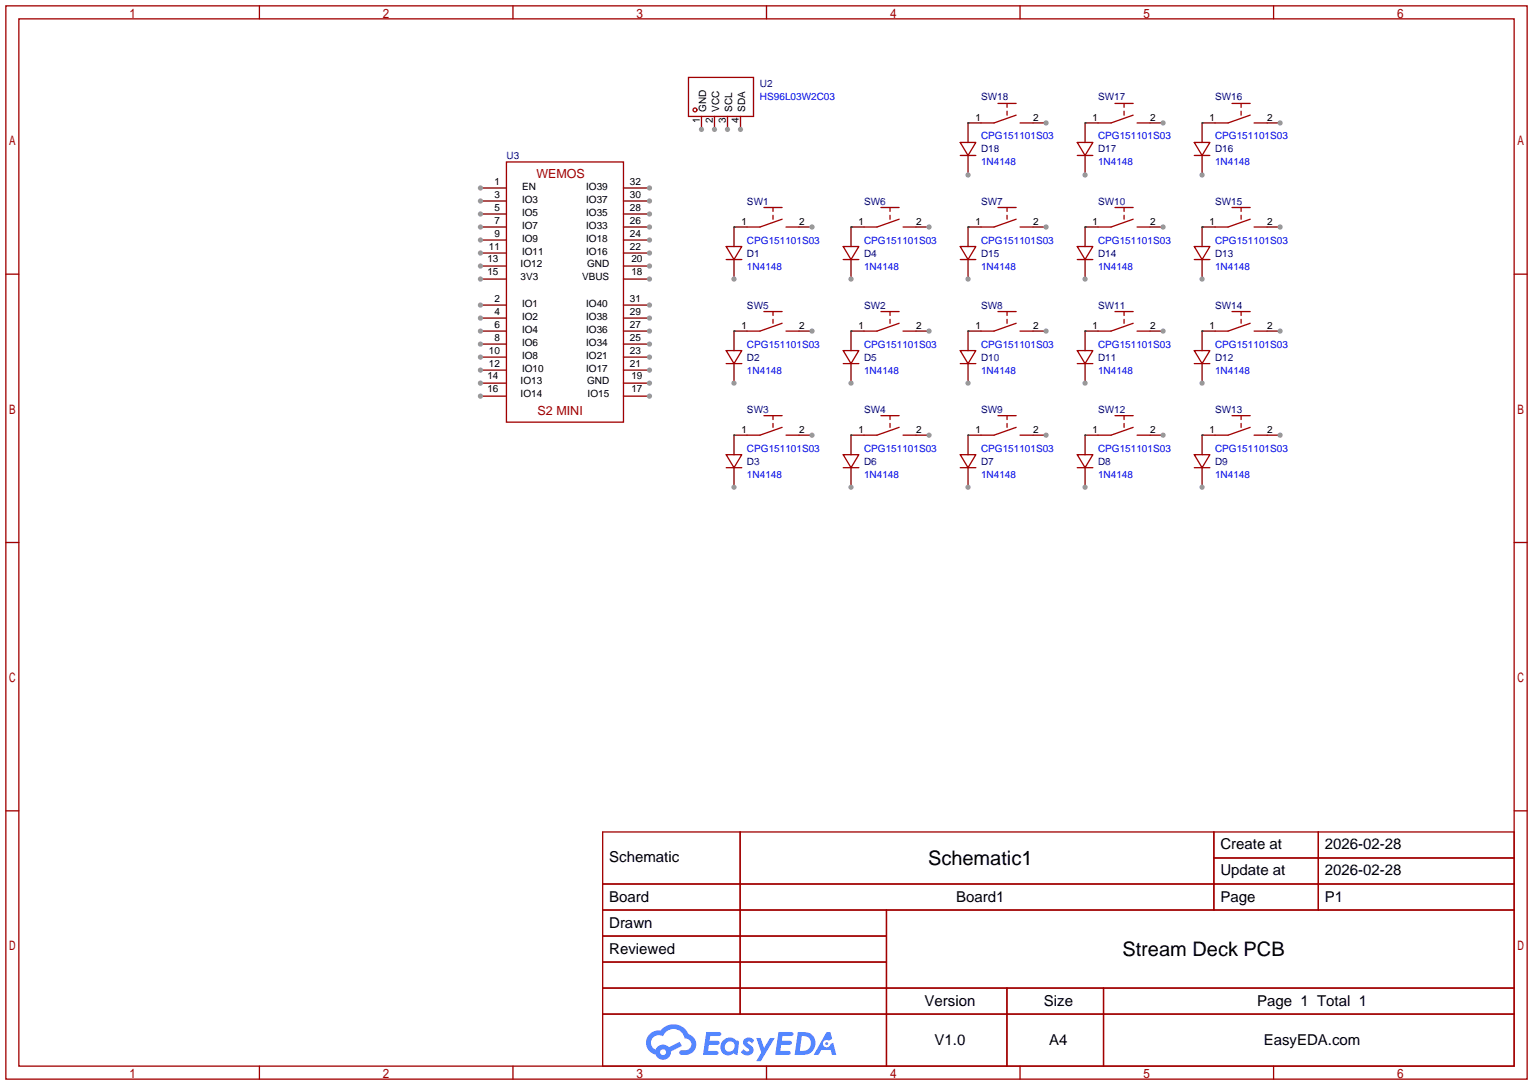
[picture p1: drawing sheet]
<svg xmlns="http://www.w3.org/2000/svg" width="299mm" height="212mm" viewBox="0 0 299 212" stroke-linecap="round" stroke-linejoin="round" font-family="sans-serif">
<g fill="none" stroke="#a10000" stroke-width=".25">
<path d="M1.1 1.1h297.2v209.6h-297.2zM3.7 3.7h292.1v204.5h-292.1zM50.7 1.1v2.6M100.2 1.1v2.6M149.7 1.1v2.6M199.3 1.1v2.6M248.8 1.1v2.6M1.1 53.5h2.6M295.8 53.5h2.5M1.1 105.9h2.6M295.8 105.9h2.5M1.1 158.3h2.6"/>
<path d="M295.8 158.3h2.5M117.7 162.4h178.1v45.8h-178.1zM117.7 172.6h178.1M117.7 177.7h178.1M144.6 162.4v35.6M173.2 177.7v30.5M237.1 162.4v15.3M237.1 167.5h58.7M257.5 162.4v15.3M117.7 182.8h55.5M117.7 192.9h178.1M117.7 187.8h55.5"/>
<path d="M117.7 198h178.1M196.7 192.9v15.3M215.6 192.9v15.3M50.7 208.2v2.5M100.2 208.2v2.5M149.7 208.2v2.5M199.3 208.2v2.5M248.8 208.2v2.5"/>
</g>
<g fill="#5487ff">
<path d="M145.5 202.8a1.3 1.3 0 0 1 1.8 .3l-.4 .6a.54 .54 0 0 0-.9-.2l.1 .2a1.58 1.58 0 0 1 1.1 1.6 1.43 1.43 0 0 1-2.5 .1l.5-.6a.64 .64 0 0 0 .5 .5 .64 .64 0 0 0 .7-.3l-.2-.2a1.35 1.35 0 0 1-.9-1.8z"/>
<path d="M147.7 202.7h.9l.7 1.9 1.1-1.9h.9l-2.7 4.5h-.9l1-1.7z"/>
<path d="M138 201.5h1.6a1.31 1.31 0 0 1 1.2 .2 .4 .4 0 0 1-.3 .6h-1.8l-.1 .9h1.6a.4 .4 0 0 1 .4 .4 .4 .4 0 0 1-.4 .4h-1.7l-.2 1.2h.8a1.23 1.23 0 0 1 1.2 .2 .39 .39 0 0 1-.3 .6h-2.7z"/>
<path d="M152.1 201.5h1.6a1.32 1.32 0 0 1 1.3 .2 .39 .39 0 0 1-.4 .6h-1.7l-.2 .9h1.7a.4 .4 0 0 1 .3 .4 .4 .4 0 0 1-.4 .4h-1.7l-.2 1.2h.8a1.23 1.23 0 0 1 1.2 .2 .39 .39 0 0 1-.3 .6h-2.7z"/>
<path d="M161.5 201.5h.7l.4 1.3-.7 .4a.75 .75 0 0 0-1.1 .3 .75 .75 0 0 0 .5 1 .75 .75 0 0 0 .9-.6l.6-.3 .6 2.4h-.9l-.2-1h-1.9l-.5 1h-.9z"/>
<path d="M155.9 201.5l-.7 4.5h1.5a2.27 2.27 0 0 0 2.6-2.3 2.27 2.27 0 0 0-2.7-2.2zM156.6 202.3a1.5 1.5 0 0 1 1.8 1.5 1.5 1.5 0 0 1-1.9 1.4h-.3z"/>
<path d="M141.3 203.1a1.6 1.6 0 0 0-.3 2.3 1.6 1.6 0 0 0 2.3 .2l.8 .4 .3-2.5-.2-.3h-.4a1.58 1.58 0 0 0-2.5-.1zM141.9 203.6a.99 .99 0 0 1 1.6 .3 .99 .99 0 0 1-.9 1.4 .94 .94 0 0 1-1-.5 .94 .94 0 0 1 .3-1.2z"/>
<path d="M126.9 201.9a2.37 2.37 0 0 0 1.2 4 1.54 1.54 0 0 0 1.7 1 1.54 1.54 0 0 0 1.3-1.6l2.1-1.1-.5-.8-2 1.1a1.57 1.57 0 0 0-2.6 .4 1.5 1.5 0 0 1-.8-2.1 1.5 1.5 0 0 1 2.2-.5 2.23 2.23 0 0 1 2.3-1.4 2.23 2.23 0 0 1 2 1.8 1.16 1.16 0 0 1 1.2 1.1 1.16 1.16 0 0 1-1 1.3h-.7a.47 .47 0 0 0-.6 .3 .47 .47 0 0 0 .4 .6 2.17 2.17 0 0 0 2.5-1 2.17 2.17 0 0 0-.3-2.7l-.8-.4a3.2 3.2 0 0 0-5.4-.7l-1.2 .1zM129 205.4a.58 .58 0 0 1 1.1 0 .58 .58 0 0 1-1.1 0z"/>
<circle cx="161.5" cy="203.8" r=".28"/>
</g>
<path d="M141.9 48.1h3l-1.5 2.6z" fill="none" stroke="#a10000" stroke-width=".25"/>
<path d="M143.4 50.7v3.8" fill="none" stroke="#870000" stroke-width=".25"/>
<circle cx="143.4" cy="54.5" r=".51" fill="#999"/>
<path d="M143.4 44.3v3.8M143.4 71v3.8" fill="none" stroke="#870000" stroke-width=".25"/>
<path d="M141.9 50.7h3M141.9 68.5h3l-1.5 2.5z" fill="none" stroke="#a10000" stroke-width=".25"/>
<circle cx="143.4" cy="74.8" r=".51" fill="#999"/>
<path d="M143.4 64.6v3.9M143.4 91.3v3.8" fill="none" stroke="#870000" stroke-width=".25"/>
<path d="M141.9 71h3M141.9 88.8h3l-1.5 2.5z" fill="none" stroke="#a10000" stroke-width=".25"/>
<circle cx="143.4" cy="95.1" r=".51" fill="#999"/>
<path d="M166.2 50.7v3.8M143.4 85v3.8" fill="none" stroke="#870000" stroke-width=".25"/>
<path d="M164.7 48.1h3.1l-1.6 2.6zM141.9 91.3h3" fill="none" stroke="#a10000" stroke-width=".25"/>
<circle cx="166.2" cy="54.5" r=".51" fill="#999"/>
<path d="M166.2 44.3v3.8M166.2 71v3.8" fill="none" stroke="#870000" stroke-width=".25"/>
<path d="M164.7 50.7h3.1M164.7 68.5h3.1l-1.6 2.5z" fill="none" stroke="#a10000" stroke-width=".25"/>
<circle cx="166.2" cy="74.8" r=".51" fill="#999"/>
<path d="M166.2 64.6v3.9M166.2 91.3v3.8" fill="none" stroke="#870000" stroke-width=".25"/>
<path d="M164.7 71h3.1M164.7 88.8h3.1l-1.6 2.5z" fill="none" stroke="#a10000" stroke-width=".25"/>
<circle cx="166.2" cy="95.1" r=".51" fill="#999"/>
<path d="M166.2 85v3.8M189.1 91.3v3.8" fill="none" stroke="#870000" stroke-width=".25"/>
<path d="M164.7 91.3h3.1M187.6 88.8h3l-1.5 2.5z" fill="none" stroke="#a10000" stroke-width=".25"/>
<circle cx="189.1" cy="95.1" r=".51" fill="#999"/>
<path d="M189.1 85v3.8M212 91.3v3.8" fill="none" stroke="#870000" stroke-width=".25"/>
<path d="M187.6 91.3h3M210.4 88.8h3.1l-1.5 2.5z" fill="none" stroke="#a10000" stroke-width=".25"/>
<circle cx="212" cy="95.1" r=".51" fill="#999"/>
<path d="M212 85v3.8M234.8 91.3v3.8" fill="none" stroke="#870000" stroke-width=".25"/>
<path d="M210.4 91.3h3.1M233.3 88.8h3l-1.5 2.5z" fill="none" stroke="#a10000" stroke-width=".25"/>
<circle cx="234.8" cy="95.1" r=".51" fill="#999"/>
<path d="M189.1 71v3.8M234.8 85v3.8" fill="none" stroke="#870000" stroke-width=".25"/>
<path d="M187.6 68.5h3l-1.5 2.5zM233.3 91.3h3" fill="none" stroke="#a10000" stroke-width=".25"/>
<circle cx="189.1" cy="74.8" r=".51" fill="#999"/>
<path d="M189.1 64.6v3.9M212 71v3.8" fill="none" stroke="#870000" stroke-width=".25"/>
<path d="M187.6 71h3M210.4 68.5h3.1l-1.5 2.5z" fill="none" stroke="#a10000" stroke-width=".25"/>
<circle cx="212" cy="74.8" r=".51" fill="#999"/>
<path d="M212 64.6v3.9M234.8 71v3.8" fill="none" stroke="#870000" stroke-width=".25"/>
<path d="M210.4 71h3.1M233.3 68.5h3l-1.5 2.5z" fill="none" stroke="#a10000" stroke-width=".25"/>
<circle cx="234.8" cy="74.8" r=".51" fill="#999"/>
<path d="M234.8 50.7v3.8M234.8 64.6v3.9" fill="none" stroke="#870000" stroke-width=".25"/>
<path d="M233.3 48.1h3l-1.5 2.6zM233.3 71h3" fill="none" stroke="#a10000" stroke-width=".25"/>
<circle cx="234.8" cy="54.5" r=".51" fill="#999"/>
<path d="M212 50.7v3.8M234.8 44.3v3.8" fill="none" stroke="#870000" stroke-width=".25"/>
<path d="M210.4 48.1h3.1l-1.5 2.6zM233.3 50.7h3" fill="none" stroke="#a10000" stroke-width=".25"/>
<circle cx="212" cy="54.5" r=".51" fill="#999"/>
<path d="M189.1 50.7v3.8M212 44.3v3.8" fill="none" stroke="#870000" stroke-width=".25"/>
<path d="M187.6 48.1h3l-1.5 2.6zM210.4 50.7h3.1" fill="none" stroke="#a10000" stroke-width=".25"/>
<circle cx="189.1" cy="54.5" r=".51" fill="#999"/>
<path d="M234.8 30.4v3.8M189.1 44.3v3.8" fill="none" stroke="#870000" stroke-width=".25"/>
<path d="M233.3 27.8h3l-1.5 2.6zM187.6 50.7h3" fill="none" stroke="#a10000" stroke-width=".25"/>
<circle cx="234.8" cy="34.2" r=".51" fill="#999"/>
<path d="M212 30.4v3.8M234.8 24v3.8" fill="none" stroke="#870000" stroke-width=".25"/>
<path d="M210.4 27.8h3.1l-1.5 2.6zM233.3 30.4h3" fill="none" stroke="#a10000" stroke-width=".25"/>
<circle cx="212" cy="34.2" r=".51" fill="#999"/>
<path d="M189.1 30.4v3.8M212 24v3.8" fill="none" stroke="#870000" stroke-width=".25"/>
<path d="M187.6 27.8h3l-1.5 2.6zM210.4 30.4h3.1" fill="none" stroke="#a10000" stroke-width=".25"/>
<circle cx="189.1" cy="34.2" r=".51" fill="#999"/>
<path d="M189.1 24v3.8M143.4 44.3h2.5M156.1 44.3h2.5" fill="none" stroke="#870000" stroke-width=".25"/>
<path d="M187.6 30.4h3M149.2 40.5h3.6M151 40.5v.8M151 42v.8M152.8 42.8l-4.3 1.5h-2.6M153.5 44.3h2.6" fill="none" stroke="#a10000" stroke-width=".25"/>
<circle cx="158.6" cy="44.3" r=".51" fill="#999"/>
<path d="M172.1 60.8h3.5M173.9 60.8v.8M173.9 62.4v.7M175.6 63.1l-4.3 1.5h-2.5M176.4 64.6h2.5" fill="none" stroke="#a10000" stroke-width=".25"/>
<path d="M166.2 64.6h2.6M178.9 64.6h2.6" fill="none" stroke="#870000" stroke-width=".25"/>
<circle cx="181.5" cy="64.6" r=".51" fill="#999"/>
<path d="M149.2 81.2h3.6M151 81.2v.7M151 82.7v.7M152.8 83.4l-4.3 1.6h-2.6M153.5 85h2.6" fill="none" stroke="#a10000" stroke-width=".25"/>
<path d="M143.4 85h2.5M156.1 85h2.5" fill="none" stroke="#870000" stroke-width=".25"/>
<circle cx="158.6" cy="85" r=".51" fill="#999"/>
<path d="M172.1 81.2h3.5M173.9 81.2v.7M173.9 82.7v.7M175.6 83.4l-4.3 1.6h-2.5M176.4 85h2.5" fill="none" stroke="#a10000" stroke-width=".25"/>
<path d="M166.2 85h2.6M178.9 85h2.6" fill="none" stroke="#870000" stroke-width=".25"/>
<circle cx="181.5" cy="85" r=".51" fill="#999"/>
<path d="M149.2 60.8h3.6M151 60.8v.8M151 62.4v.7M152.8 63.1l-4.3 1.5h-2.6M153.5 64.6h2.6" fill="none" stroke="#a10000" stroke-width=".25"/>
<path d="M143.4 64.6h2.5M156.1 64.6h2.5" fill="none" stroke="#870000" stroke-width=".25"/>
<circle cx="158.6" cy="64.6" r=".51" fill="#999"/>
<path d="M172.1 40.5h3.5M173.9 40.5v.8M173.9 42v.8M175.6 42.8l-4.3 1.5h-2.5M176.4 44.3h2.5" fill="none" stroke="#a10000" stroke-width=".25"/>
<path d="M166.2 44.3h2.6M178.9 44.3h2.6" fill="none" stroke="#870000" stroke-width=".25"/>
<circle cx="181.5" cy="44.3" r=".51" fill="#999"/>
<path d="M194.9 40.5h3.6M196.7 40.5v.8M196.7 42v.8M198.5 42.8l-4.3 1.5h-2.6M199.3 44.3h2.5" fill="none" stroke="#a10000" stroke-width=".25"/>
<path d="M189.1 44.3h2.5M201.8 44.3h2.5" fill="none" stroke="#870000" stroke-width=".25"/>
<circle cx="204.3" cy="44.3" r=".51" fill="#999"/>
<path d="M194.9 60.8h3.6M196.7 60.8v.8M196.7 62.4v.7M198.5 63.1l-4.3 1.5h-2.6M199.3 64.6h2.5" fill="none" stroke="#a10000" stroke-width=".25"/>
<path d="M189.1 64.6h2.5M201.8 64.6h2.5" fill="none" stroke="#870000" stroke-width=".25"/>
<circle cx="204.3" cy="64.6" r=".51" fill="#999"/>
<path d="M194.9 81.2h3.6M196.7 81.2v.7M196.7 82.7v.7M198.5 83.4l-4.3 1.6h-2.6M199.3 85h2.5" fill="none" stroke="#a10000" stroke-width=".25"/>
<path d="M189.1 85h2.5M201.8 85h2.5" fill="none" stroke="#870000" stroke-width=".25"/>
<circle cx="204.3" cy="85" r=".51" fill="#999"/>
<path d="M217.8 40.5h3.6M219.6 40.5v.8M219.6 42v.8M221.4 42.8l-4.4 1.5h-2.5M222.1 44.3h2.6" fill="none" stroke="#a10000" stroke-width=".25"/>
<path d="M212 44.3h2.5M224.7 44.3h2.5" fill="none" stroke="#870000" stroke-width=".25"/>
<circle cx="227.2" cy="44.3" r=".51" fill="#999"/>
<path d="M217.8 60.8h3.6M219.6 60.8v.8M219.6 62.4v.7M221.4 63.1l-4.4 1.5h-2.5M222.1 64.6h2.6" fill="none" stroke="#a10000" stroke-width=".25"/>
<path d="M212 64.6h2.5M224.7 64.6h2.5" fill="none" stroke="#870000" stroke-width=".25"/>
<circle cx="227.2" cy="64.6" r=".51" fill="#999"/>
<path d="M217.8 81.2h3.6M219.6 81.2v.7M219.6 82.7v.7M221.4 83.4l-4.4 1.6h-2.5M222.1 85h2.6" fill="none" stroke="#a10000" stroke-width=".25"/>
<path d="M212 85h2.5M224.7 85h2.5" fill="none" stroke="#870000" stroke-width=".25"/>
<circle cx="227.2" cy="85" r=".51" fill="#999"/>
<path d="M240.7 81.2h3.5M242.4 81.2v.7M242.4 82.7v.7M244.2 83.4l-4.3 1.6h-2.5M245 85h2.5" fill="none" stroke="#a10000" stroke-width=".25"/>
<path d="M234.8 85h2.6M247.5 85h2.6" fill="none" stroke="#870000" stroke-width=".25"/>
<circle cx="250.1" cy="85" r=".51" fill="#999"/>
<path d="M240.7 60.8h3.5M242.4 60.8v.8M242.4 62.4v.7M244.2 63.1l-4.3 1.5h-2.5M245 64.6h2.5" fill="none" stroke="#a10000" stroke-width=".25"/>
<path d="M234.8 64.6h2.6M247.5 64.6h2.6" fill="none" stroke="#870000" stroke-width=".25"/>
<circle cx="250.1" cy="64.6" r=".51" fill="#999"/>
<path d="M240.7 40.5h3.5M242.4 40.5v.8M242.4 42v.8M244.2 42.8l-4.3 1.5h-2.5M245 44.3h2.5" fill="none" stroke="#a10000" stroke-width=".25"/>
<path d="M234.8 44.3h2.6M247.5 44.3h2.6" fill="none" stroke="#870000" stroke-width=".25"/>
<circle cx="250.1" cy="44.3" r=".51" fill="#999"/>
<path d="M240.7 20.2h3.5M242.4 20.2v.8M242.4 21.7v.8M244.2 22.5l-4.3 1.5h-2.5M245 24h2.5" fill="none" stroke="#a10000" stroke-width=".25"/>
<path d="M234.8 24h2.6M247.5 24h2.6" fill="none" stroke="#870000" stroke-width=".25"/>
<circle cx="250.1" cy="24" r=".51" fill="#999"/>
<path d="M217.8 20.2h3.6M219.6 20.2v.8M219.6 21.7v.8M221.4 22.5l-4.4 1.5h-2.5M222.1 24h2.6" fill="none" stroke="#a10000" stroke-width=".25"/>
<path d="M212 24h2.5M224.7 24h2.5" fill="none" stroke="#870000" stroke-width=".25"/>
<circle cx="227.2" cy="24" r=".51" fill="#999"/>
<path d="M194.9 20.2h3.6M196.7 20.2v.8M196.7 21.7v.8M198.5 22.5l-4.3 1.5h-2.6M199.3 24h2.5" fill="none" stroke="#a10000" stroke-width=".25"/>
<path d="M189.1 24h2.5M201.8 24h2.5" fill="none" stroke="#870000" stroke-width=".25"/>
<circle cx="204.3" cy="24" r=".51" fill="#999"/>
<g fill="none" stroke="#008700" stroke-width=".25">
<path d="M189.1 24h.1M212 24h.1M234.8 24h.1M143.4 44.3h.1M166.2 44.3h.1M189.1 44.3h.1M212 44.3h.1M234.8 44.3h.1M143.4 64.6h.1M166.2 64.6h.1M189.1 64.6h.1M212 64.6h.1"/>
<path d="M234.8 64.6h.1M143.4 85h.1M166.2 85h.1M189.1 85h.1M212 85h.1M234.8 85h.1"/>
</g>
<g fill="none" stroke="#a10000" stroke-width=".25">
<path d="M134.5 15.1h12.7v7.6h-12.7z"/>
<circle cx="135.8" cy="21.5" r=".38"/>
</g>
<path d="M137 22.7v2.6" fill="none" stroke="#870000" stroke-width=".25"/>
<circle cx="137" cy="25.3" r=".51" fill="#999"/>
<path d="M139.6 22.7v2.6" fill="none" stroke="#870000" stroke-width=".25"/>
<circle cx="139.6" cy="25.3" r=".51" fill="#999"/>
<path d="M142.1 22.7v2.6" fill="none" stroke="#870000" stroke-width=".25"/>
<circle cx="142.1" cy="25.3" r=".51" fill="#999"/>
<path d="M144.7 22.7v2.6" fill="none" stroke="#870000" stroke-width=".25"/>
<circle cx="144.7" cy="25.3" r=".51" fill="#999"/>
<path d="M98.9 31.6h22.9v50.8h-22.9z" fill="none" stroke="#a10000" stroke-width=".25"/>
<path d="M93.9 36.7h5" fill="none" stroke="#870000" stroke-width=".25"/>
<circle cx="93.9" cy="36.7" r=".51" fill="#999"/>
<path d="M93.9 59.6h5" fill="none" stroke="#870000" stroke-width=".25"/>
<circle cx="93.9" cy="59.6" r=".51" fill="#999"/>
<path d="M93.9 39.2h5" fill="none" stroke="#870000" stroke-width=".25"/>
<circle cx="93.9" cy="39.2" r=".51" fill="#999"/>
<path d="M93.9 62.1h5" fill="none" stroke="#870000" stroke-width=".25"/>
<circle cx="93.9" cy="62.1" r=".51" fill="#999"/>
<path d="M93.9 44.3h5" fill="none" stroke="#870000" stroke-width=".25"/>
<circle cx="93.9" cy="44.3" r=".51" fill="#999"/>
<path d="M93.9 64.6h5" fill="none" stroke="#870000" stroke-width=".25"/>
<circle cx="93.9" cy="64.6" r=".51" fill="#999"/>
<path d="M93.9 41.8h5" fill="none" stroke="#870000" stroke-width=".25"/>
<circle cx="93.9" cy="41.8" r=".51" fill="#999"/>
<path d="M93.9 67.2h5" fill="none" stroke="#870000" stroke-width=".25"/>
<circle cx="93.9" cy="67.2" r=".51" fill="#999"/>
<path d="M93.9 46.9h5" fill="none" stroke="#870000" stroke-width=".25"/>
<circle cx="93.9" cy="46.9" r=".51" fill="#999"/>
<path d="M93.9 69.7h5" fill="none" stroke="#870000" stroke-width=".25"/>
<circle cx="93.9" cy="69.7" r=".51" fill="#999"/>
<path d="M93.9 49.4h5" fill="none" stroke="#870000" stroke-width=".25"/>
<circle cx="93.9" cy="49.4" r=".51" fill="#999"/>
<path d="M93.9 72.3h5" fill="none" stroke="#870000" stroke-width=".25"/>
<circle cx="93.9" cy="72.3" r=".51" fill="#999"/>
<path d="M93.9 51.9h5" fill="none" stroke="#870000" stroke-width=".25"/>
<circle cx="93.9" cy="51.9" r=".51" fill="#999"/>
<path d="M93.9 74.8h5" fill="none" stroke="#870000" stroke-width=".25"/>
<circle cx="93.9" cy="74.8" r=".51" fill="#999"/>
<path d="M93.9 54.5h5" fill="none" stroke="#870000" stroke-width=".25"/>
<circle cx="93.9" cy="54.5" r=".51" fill="#999"/>
<path d="M93.9 77.3h5" fill="none" stroke="#870000" stroke-width=".25"/>
<circle cx="93.9" cy="77.3" r=".51" fill="#999"/>
<path d="M121.8 77.3h5.1" fill="none" stroke="#870000" stroke-width=".25"/>
<circle cx="126.9" cy="77.3" r=".51" fill="#999"/>
<path d="M121.8 54.5h5.1" fill="none" stroke="#870000" stroke-width=".25"/>
<circle cx="126.9" cy="54.5" r=".51" fill="#999"/>
<path d="M121.8 74.8h5.1" fill="none" stroke="#870000" stroke-width=".25"/>
<circle cx="126.9" cy="74.8" r=".51" fill="#999"/>
<path d="M121.8 51.9h5.1" fill="none" stroke="#870000" stroke-width=".25"/>
<circle cx="126.9" cy="51.9" r=".51" fill="#999"/>
<path d="M121.8 72.3h5.1" fill="none" stroke="#870000" stroke-width=".25"/>
<circle cx="126.9" cy="72.3" r=".51" fill="#999"/>
<path d="M121.8 49.4h5.1" fill="none" stroke="#870000" stroke-width=".25"/>
<circle cx="126.9" cy="49.4" r=".51" fill="#999"/>
<path d="M121.8 69.7h5.1" fill="none" stroke="#870000" stroke-width=".25"/>
<circle cx="126.9" cy="69.7" r=".51" fill="#999"/>
<path d="M121.8 46.9h5.1" fill="none" stroke="#870000" stroke-width=".25"/>
<circle cx="126.9" cy="46.9" r=".51" fill="#999"/>
<path d="M121.8 67.2h5.1" fill="none" stroke="#870000" stroke-width=".25"/>
<circle cx="126.9" cy="67.2" r=".51" fill="#999"/>
<path d="M121.8 44.3h5.1" fill="none" stroke="#870000" stroke-width=".25"/>
<circle cx="126.9" cy="44.3" r=".51" fill="#999"/>
<path d="M121.8 64.6h5.1" fill="none" stroke="#870000" stroke-width=".25"/>
<circle cx="126.9" cy="64.6" r=".51" fill="#999"/>
<path d="M121.8 41.8h5.1" fill="none" stroke="#870000" stroke-width=".25"/>
<circle cx="126.9" cy="41.8" r=".51" fill="#999"/>
<path d="M121.8 62.1h5.1" fill="none" stroke="#870000" stroke-width=".25"/>
<circle cx="126.9" cy="62.1" r=".51" fill="#999"/>
<path d="M121.8 39.2h5.1" fill="none" stroke="#870000" stroke-width=".25"/>
<circle cx="126.9" cy="39.2" r=".51" fill="#999"/>
<path d="M121.8 59.6h5.1" fill="none" stroke="#870000" stroke-width=".25"/>
<circle cx="126.9" cy="59.6" r=".51" fill="#999"/>
<path d="M121.8 36.7h5.1" fill="none" stroke="#870000" stroke-width=".25"/>
<circle cx="126.9" cy="36.7" r=".51" fill="#999"/>
<g font-size="3.9">
<text x="181.3" y="168.9">Schematic1</text>
<text x="219.3" y="186.7">Stream Deck PCB</text>
</g>
<g font-size="2.9">
<text x="238.4" y="165.9">Create at</text>
<text x="258.8" y="165.9">2026-02-28</text>
<text x="119" y="168.4">Schematic</text>
<text x="238.4" y="170.9">Update at</text>
<text x="258.8" y="170.9">2026-02-28</text>
<text x="119" y="176">Board</text>
<text x="186.8" y="176">Board1</text>
<text x="238.4" y="176">Page</text>
<text x="258.8" y="176">P1</text>
<text x="119" y="181.1">Drawn</text>
<text x="119" y="186.2">Reviewed</text>
<text x="180.6" y="196.3">Version</text>
<text x="203.9" y="196.3">Size</text>
<text x="245.6" y="196.3">Page 1 Total 1</text>
<text x="182.6" y="204">V1.0</text>
<text x="205" y="204">A4</text>
<text x="246.9" y="204">EasyEDA.com</text>
</g>
<g font-size="2.4" fill="#a00000">
<text x="104.8" y="34.8">WEMOS</text>
<text x="105" y="81.1">S2 MINI</text>
</g>
<g font-size="2" fill="#000080">
<text x="148.5" y="17.1">U2</text>
<text x="191.6" y="19.6">SW18</text>
<text x="214.5" y="19.6">SW17</text>
<text x="237.4" y="19.6">SW16</text>
<text x="191.6" y="29.8">D18</text>
<text x="214.5" y="29.8">D17</text>
<text x="237.4" y="29.8">D16</text>
<text x="98.9" y="31">U3</text>
<text x="145.9" y="39.9">SW1</text>
<text x="168.8" y="39.9">SW6</text>
<text x="191.6" y="39.9">SW7</text>
<text x="214.5" y="39.9">SW10</text>
<text x="237.4" y="39.9">SW15</text>
<text x="145.9" y="50.1">D1</text>
<text x="168.8" y="50.1">D4</text>
<text x="191.6" y="50.1">D15</text>
<text x="214.5" y="50.1">D14</text>
<text x="237.4" y="50.1">D13</text>
<text x="145.9" y="60.2">SW5</text>
<text x="168.8" y="60.2">SW2</text>
<text x="191.6" y="60.2">SW8</text>
<text x="214.5" y="60.2">SW11</text>
<text x="237.4" y="60.2">SW14</text>
<text x="145.9" y="70.4">D2</text>
<text x="168.8" y="70.4">D5</text>
<text x="191.6" y="70.4">D10</text>
<text x="214.5" y="70.4">D11</text>
<text x="237.4" y="70.4">D12</text>
<text x="145.9" y="80.6">SW3</text>
<text x="168.8" y="80.6">SW4</text>
<text x="191.6" y="80.6">SW9</text>
<text x="214.5" y="80.6">SW12</text>
<text x="237.4" y="80.6">SW13</text>
<text x="145.9" y="90.7">D3</text>
<text x="168.8" y="90.7">D6</text>
<text x="191.6" y="90.7">D7</text>
<text x="214.5" y="90.7">D8</text>
<text x="237.4" y="90.7">D9</text>
</g>
<g font-size="2">
<text x="136.7" y="23.9" transform="rotate(-90 136.7 23.9)">1</text>
<text x="138" y="21.8" transform="rotate(-90 138 21.8)">GND</text>
<text x="139.2" y="23.9" transform="rotate(-90 139.2 23.9)">2</text>
<text x="140.5" y="21.8" transform="rotate(-90 140.5 21.8)">VCC</text>
<text x="141.8" y="23.9" transform="rotate(-90 141.8 23.9)">3</text>
<text x="143" y="21.8" transform="rotate(-90 143 21.8)">SCL</text>
<text x="144.3" y="23.9" transform="rotate(-90 144.3 23.9)">4</text>
<text x="145.6" y="21.8" transform="rotate(-90 145.6 21.8)">SDA</text>
<text x="190.6" y="23.7">1</text>
<text x="201.8" y="23.7">2</text>
<text x="213.4" y="23.7">1</text>
<text x="224.7" y="23.7">2</text>
<text x="236.3" y="23.7">1</text>
<text x="247.5" y="23.7">2</text>
<text x="96.6" y="36.1">1</text>
<text x="96.6" y="38.7">3</text>
<text x="96.6" y="41.2">5</text>
<text x="102" y="37.2">EN</text>
<text x="102" y="39.7">IO3</text>
<text x="114.5" y="39.7">IO37</text>
<text x="114.5" y="37.2">IO39</text>
<text x="123.1" y="41.2">28</text>
<text x="123.1" y="38.7">30</text>
<text x="123.1" y="36.1">32</text>
<text x="96.6" y="43.8">7</text>
<text x="96.6" y="46.3">9</text>
<text x="102" y="44.8">IO7</text>
<text x="102" y="42.2">IO5</text>
<text x="102" y="47.3">IO9</text>
<text x="114.5" y="47.3">IO18</text>
<text x="114.5" y="44.8">IO33</text>
<text x="114.5" y="42.2">IO35</text>
<text x="123.1" y="46.3">24</text>
<text x="123.1" y="43.8">26</text>
<text x="144.8" y="44">1</text>
<text x="156.1" y="44">2</text>
<text x="167.7" y="44">1</text>
<text x="178.9" y="44">2</text>
<text x="190.6" y="44">1</text>
<text x="201.8" y="44">2</text>
<text x="213.4" y="44">1</text>
<text x="224.7" y="44">2</text>
<text x="236.3" y="44">1</text>
<text x="247.5" y="44">2</text>
<text x="95.2" y="51.1">13</text>
<text x="95.2" y="53.6">15</text>
<text x="95.5" y="48.8">11</text>
<text x="101.7" y="52.1">IO12</text>
<text x="102" y="49.9">IO11</text>
<text x="114.5" y="49.9">IO16</text>
<text x="114.7" y="52.1">GND</text>
<text x="123.1" y="48.8">22</text>
<text x="123.3" y="53.6">18</text>
<text x="123.3" y="51.1">20</text>
<text x="96.6" y="59">2</text>
<text x="101.7" y="54.7">3V3</text>
<text x="113.7" y="54.7">VBUS</text>
<text x="123.1" y="59">31</text>
<text x="96.6" y="61.5">4</text>
<text x="96.6" y="64.1">6</text>
<text x="102" y="60">IO1</text>
<text x="102" y="62.6">IO2</text>
<text x="102" y="65.1">IO4</text>
<text x="114.5" y="65.1">IO36</text>
<text x="114.5" y="62.6">IO38</text>
<text x="114.5" y="60">IO40</text>
<text x="123.1" y="64.1">27</text>
<text x="123.1" y="61.5">29</text>
<text x="144.8" y="64.3">1</text>
<text x="156.1" y="64.3">2</text>
<text x="167.7" y="64.3">1</text>
<text x="178.9" y="64.3">2</text>
<text x="190.6" y="64.3">1</text>
<text x="201.8" y="64.3">2</text>
<text x="213.4" y="64.3">1</text>
<text x="224.7" y="64.3">2</text>
<text x="236.3" y="64.3">1</text>
<text x="247.5" y="64.3">2</text>
<text x="95.5" y="69.2">10</text>
<text x="95.5" y="71.7">12</text>
<text x="96.6" y="66.6">8</text>
<text x="102" y="67.6">IO6</text>
<text x="102" y="70.2">IO8</text>
<text x="114.5" y="70.2">IO21</text>
<text x="114.5" y="67.6">IO34</text>
<text x="123.1" y="71.7">21</text>
<text x="123.1" y="69.2">23</text>
<text x="123.1" y="66.6">25</text>
<text x="95.2" y="74">14</text>
<text x="95.2" y="76.5">16</text>
<text x="101.7" y="75">IO13</text>
<text x="101.7" y="77.5">IO14</text>
<text x="102" y="72.7">IO10</text>
<text x="114.5" y="72.7">IO17</text>
<text x="114.7" y="75">GND</text>
<text x="114.8" y="77.5">IO15</text>
<text x="123.3" y="76.5">17</text>
<text x="123.3" y="74">19</text>
<text x="144.8" y="84.6">1</text>
<text x="156.1" y="84.6">2</text>
<text x="167.7" y="84.6">1</text>
<text x="178.9" y="84.6">2</text>
<text x="190.6" y="84.6">1</text>
<text x="201.8" y="84.6">2</text>
<text x="213.4" y="84.6">1</text>
<text x="224.7" y="84.6">2</text>
<text x="236.3" y="84.6">1</text>
<text x="247.5" y="84.6">2</text>
</g>
<g font-size="2" fill="#00f">
<text x="148.5" y="19.6">HS96L03W2C03</text>
<text x="191.6" y="27.2">CPG151101S03</text>
<text x="214.5" y="27.2">CPG151101S03</text>
<text x="237.4" y="27.2">CPG151101S03</text>
<text x="191.6" y="32.3">1N4148</text>
<text x="214.5" y="32.3">1N4148</text>
<text x="237.4" y="32.3">1N4148</text>
<text x="145.9" y="47.5">CPG151101S03</text>
<text x="168.8" y="47.5">CPG151101S03</text>
<text x="191.6" y="47.5">CPG151101S03</text>
<text x="214.5" y="47.5">CPG151101S03</text>
<text x="237.4" y="47.5">CPG151101S03</text>
<text x="145.9" y="52.6">1N4148</text>
<text x="168.8" y="52.6">1N4148</text>
<text x="191.6" y="52.6">1N4148</text>
<text x="214.5" y="52.6">1N4148</text>
<text x="237.4" y="52.6">1N4148</text>
<text x="145.9" y="67.9">CPG151101S03</text>
<text x="168.8" y="67.9">CPG151101S03</text>
<text x="191.6" y="67.9">CPG151101S03</text>
<text x="214.5" y="67.9">CPG151101S03</text>
<text x="237.4" y="67.9">CPG151101S03</text>
<text x="145.9" y="72.9">1N4148</text>
<text x="168.8" y="72.9">1N4148</text>
<text x="191.6" y="72.9">1N4148</text>
<text x="214.5" y="72.9">1N4148</text>
<text x="237.4" y="72.9">1N4148</text>
<text x="145.9" y="88.2">CPG151101S03</text>
<text x="168.8" y="88.2">CPG151101S03</text>
<text x="191.6" y="88.2">CPG151101S03</text>
<text x="214.5" y="88.2">CPG151101S03</text>
<text x="237.4" y="88.2">CPG151101S03</text>
<text x="145.9" y="93.3">1N4148</text>
<text x="168.8" y="93.3">1N4148</text>
<text x="191.6" y="93.3">1N4148</text>
<text x="214.5" y="93.3">1N4148</text>
<text x="237.4" y="93.3">1N4148</text>
</g>
</svg>
